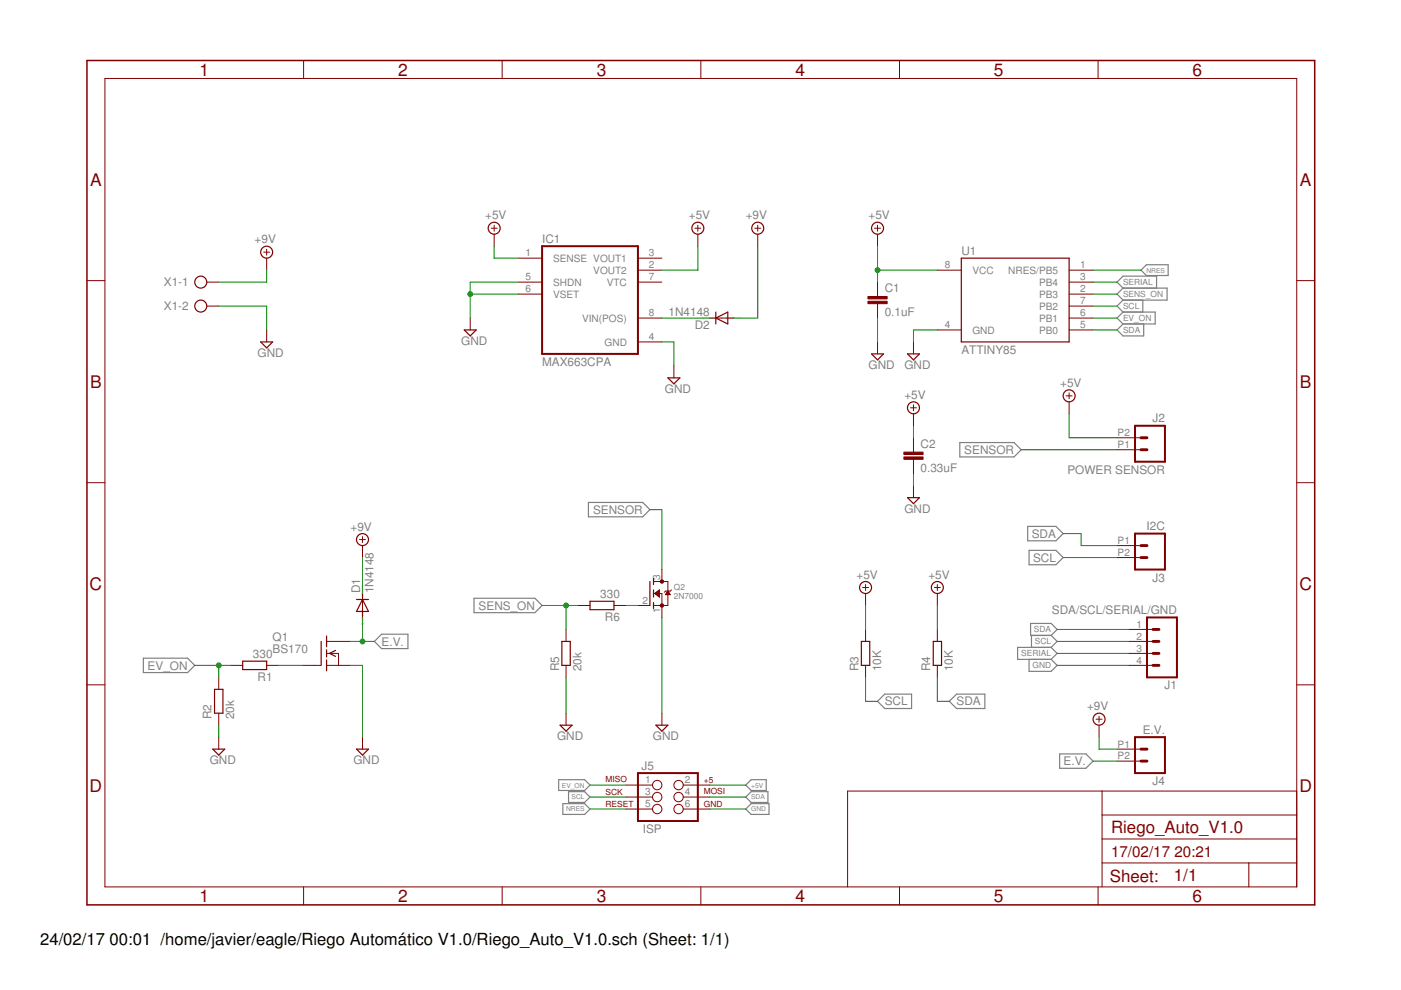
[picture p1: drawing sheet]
<svg xmlns="http://www.w3.org/2000/svg" width="297mm" height="210mm" viewBox="0 0 297 210" stroke-linecap="round" stroke-linejoin="round" font-family="sans-serif">
<g fill="none" stroke="#808080" stroke-width=".25">
<path d="M241.9 57.3l1.2-1.2h4.6v2.3h-4.6zM238.1 63.6l-1.3 1.3 1.3 1.3M238.1 61.1h9.3v2.5h-9.3M238.1 66.2h6.8v2.5h-6.8M238.1 68.7l-1.3 1.3 1.3 1.2h4.4v-2.5M238.1 61.1l-1.3 1.3 1.3 1.2M238.1 66.2l-1.3 1.2 1.3 1.3M238.1 61.1l-1.3-1.3 1.3-1.3h7.1v2.6M242.3 63.6v2.6M203.5 93.8h11.5l1.5 1.6-1.5 1.5h-11.5zM124.8 106.5h11.5l1.5 1.6-1.5 1.5h-11.5zM217.9 111.6h6l1.5 1.5-1.5 1.6h-6z"/>
<path d="M218.2 116.7h5.7l1.5 1.5-1.5 1.5h-5.7zM30.4 139.6h9.4l1.5 1.5-1.5 1.5h-9.4zM79.4 136l1.5-1.5h5.6v3h-5.6zM100.5 126.9h12.9l1.5 1.5-1.5 1.5h-12.9zM218.2 139.8v2.5h4.7l1.2-1.2-1.2-1.3M218.5 132.2h4.4l1.2 1.3-1.2 1.2h-4.4zM218.7 134.7v2.6M222.9 137.3h-7.1v2.5h7.1M222.9 134.7l1.2 1.3-1.2 1.3M222.9 137.3l1.2 1.2-1.2 1.3M186.1 148.7l1.5-1.5h5.7v3h-5.7zM202.8 147.2h6v3h-6l-1.5-1.5z"/>
<path d="M224.7 159.9h5.5l1.6 1.5-1.6 1.5h-5.5zM118.4 165.3h5.6l1.1 1.2-1.1 1.1h-5.6zM119.3 170.4h4.7l1.1 1.1-1.1 1.2h-4.7zM120.5 167.9h3.5l1.1 1.1-1.1 1.1h-3.5zM158.1 171.5l1.2-1.1h3.7v2.3h-3.7zM158.1 166.5l1.2-1.2h3.2v2.3h-3.2zM158.1 169l1.2-1.1h3.5v2.2h-3.5z"/>
</g>
<g fill="none" stroke="#800000" stroke-width=".21">
<path d="M22.2 16.6h252.7v171.4h-252.7zM64.4 12.8v3.8M106.5 12.8v3.8M148.6 12.8v3.8M190.7 12.8v3.8M232.8 12.8v3.8M18.4 59.5h3.8M43.8 59.8h2.6M55.9 53.5h1.3M56.5 52.8v1.3M56.5 54.7v2.6M104.1 48.4h1.3"/>
<path d="M104.8 47.8v1.2M104.8 49.7v2.5M109.9 54.7h5M109.9 59.8h5M135.3 54.7h5M135.3 59.8h5M135.3 57.3h5M147.3 48.4h1.3M148 47.8v1.2M148 49.7v2.5M160 48.4h1.3M160.7 47.8v1.2"/>
<path d="M160.7 49.7v2.5M185.4 48.4h1.3M186.1 47.8v1.2M186.1 49.7v2.5M186.1 59.8v3.1M198.7 57.3h5.1M226.7 59.8h5.1M226.7 57.3h5.1M274.9 59.5h3.8M43.8 64.9h2.6M56.5 70v2.5M99.7 67.4v2.6"/>
<path d="M109.9 62.4h5M135.3 67.4h5M135.3 72.5h5M142.9 77.6v2.5M150.5 67.4h5.1M186.1 64.4v3M186.1 72.5v2.5M193.7 72.5v2.5M198.7 70h5.1M226.7 67.4h5.1M226.7 62.4h5.1M226.7 70h5.1"/>
<path d="M226.7 64.9h5.1M193 86.5h1.3M193.7 85.8v1.3M193.7 87.7v2.6M193.7 92.8v3.1M193.7 97.4v3M226 83.9h1.3M226.7 83.3v1.3M226.7 85.2v2.5M236.8 95.4h5.1M236.8 92.8h5.1M18.4 102.3h3.8"/>
<path d="M76.2 114.4h1.3M76.9 113.8v1.2M76.9 115.7v2.5M193.7 103v2.5M236.8 115.7h5.1M236.8 118.2h5.1M274.9 102.3h3.8M69.2 138.5h2.6v2.6M69.2 136h5.1M76.9 125.8v5.1M120 133.5v2.5M122.6 128.4h2.5"/>
<path d="M130.2 128.4h2.5M135.3 128.4h2.5M138.6 125.8h1.7v5.1M138.6 123.3h3v5.1h-3M138.8 125.8l1-.7v1.5zM138.9 125.9h.9M138.9 125.8h.9M139 126h.8M139.1 125.6h.7M139.2 126.1h.6M139.2 125.5h.6M139.4 126.2h.4"/>
<path d="M139.4 125.4h.4M139.5 126.4h.3M139.6 125.3h.2M139.7 126.5h.1M139.7 125.2h.1M140.3 120.8v2.5M141.2 126h.8M141.2 125.9h.8M141.3 125.8h.6M141.4 125.6h.4M141.5 125.5h.2M141.6 125.4h.1"/>
<path d="M141.6 125.3l.5 .8h-1zM142.4 125.1l-.3 .2h-1l-.3 .3M182.9 124.6h1.2M183.5 123.9v1.3M183.5 125.8v2.6M183.5 133.5v2.5M198.1 124.6h1.3M198.7 123.9v1.3M198.7 125.8v2.6M198.7 133.5v2.5M239.4 138.5h5.1M239.4 136h5.1"/>
<path d="M239.4 133.5h5.1M18.4 145.2h3.8M46.4 143.6v2.6M46.4 151.2v2.6M46.4 156.3v2.5M48.9 141.1h2.6M56.5 141.1h2.6M64.2 141.1h3.8M69.2 141.1h5.1M76.9 156.3v2.5M120 141.1v2.5M120 151.2v2.6"/>
<path d="M140.3 151.2v2.6M183.5 141.1v2.5M198.7 141.1v2.5M232.4 152.5h1.3M233 151.8v1.3M233 153.8v2.5M236.8 158.8h5.1M239.4 141.1h5.1M274.9 145.2h3.8M132.7 166.5h5.6M132.7 169h5.6M132.7 171.5h5.6"/>
<path d="M144.9 166.5h5.6M144.9 169h5.6M144.9 171.5h5.6M233.7 167.7v20.3M233.7 177.9h41.2M233.7 172.8h41.2M236.8 161.4h5.1M274.9 167.7h-95.2v20.3M64.4 188v3.9M106.5 188v3.9M148.6 188v3.9M190.7 188v3.9"/>
<path d="M232.8 188v3.9M233.7 183h41.2M264.8 183v5"/>
<circle cx="139.3" cy="171.5" r=".99"/>
<circle cx="139.3" cy="169" r=".99"/>
<circle cx="139.3" cy="166.5" r=".99"/>
<circle cx="143.9" cy="169" r=".99"/>
<circle cx="143.9" cy="166.5" r=".99"/>
<circle cx="143.9" cy="171.5" r=".99"/>
</g>
<path d="M18.4 12.8h260.3v179.1h-260.3z" fill="none" stroke="#800000" stroke-width=".32"/>
<path d="M114.9 52.2h20.4v22.8h-20.4zM240.6 90.3h6.4v7.6h-6.4zM240.6 113.1h6.4v7.7h-6.4zM243.2 130.9h6.3v12.7h-6.3zM240.6 156.3h6.4v7.6h-6.4zM135.3 163.9h12.7v10.2h-12.7z" fill="none" stroke="#800000" stroke-width=".42"/>
<g fill="none" stroke="#800000" stroke-width=".25">
<path d="M203.8 54.7h22.9v17.8h-22.9zM55.3 72.5h2.5l-1.3 1.3zM98.4 70h2.6l-1.3 1.2zM151.8 67.4l2.5-1.2v2.5zM151.8 66.2v2.5M184.8 75h2.5l-1.2 1.3zM192.4 75h2.5l-1.2 1.3zM141.6 80.1h2.5l-1.2 1.3zM192.4 105.5h2.5l-1.2 1.3zM68.1 136v5.1M69.2 134.9v2.2M69.2 137.8v1.5"/>
<path d="M69.2 139.9v2.3M71.1 137.9l-1.2 .6 1.2 .7M75.6 127.1h2.5M76.9 127.1l1.2 2.5h-2.5zM119.1 136h1.8v5.1h-1.8zM125.1 127.5h5.1v1.8h-5.1zM137.8 123.3v5.1M138.6 122.7v1.2M138.6 125.1v1.5M138.6 127.7v1.3M182.6 136h1.8v5.1h-1.8zM197.9 136h1.7v5.1h-1.7z"/>
<path d="M45.1 158.8h2.5l-1.2 1.3zM45.5 146.2h1.8v5h-1.8zM51.5 140.2h5v1.8h-5zM75.6 158.8h2.5l-1.2 1.3zM118.7 153.8h2.6l-1.3 1.2zM139.1 153.8h2.5l-1.3 1.2z"/>
<circle cx="42.6" cy="59.8" r="1.27"/>
<circle cx="56.5" cy="53.5" r="1.27"/>
<circle cx="104.8" cy="48.4" r="1.27"/>
<circle cx="148" cy="48.4" r="1.27"/>
<circle cx="160.7" cy="48.4" r="1.27"/>
<circle cx="186.1" cy="48.4" r="1.27"/>
<circle cx="42.6" cy="64.9" r="1.27"/>
<circle cx="193.7" cy="86.5" r="1.27"/>
<circle cx="226.7" cy="83.9" r="1.27"/>
<circle cx="76.9" cy="114.4" r="1.27"/>
<circle cx="183.5" cy="124.6" r="1.27"/>
<circle cx="198.7" cy="124.6" r="1.27"/>
<circle cx="233" cy="152.5" r="1.27"/>
</g>
<path d="M241.9 92.8h1.3M241.9 95.4h1.3M241.9 118.2h1.3M241.9 115.7h1.3M244.5 138.5h1.2M244.5 136h1.2M244.5 133.5h1.2M241.9 158.8h1.3M244.5 141.1h1.2M241.9 161.4h1.3" fill="none" stroke="#800000" stroke-width=".61"/>
<g fill="#800000" stroke="#800000" stroke-width=".21">
<circle cx="140.3" cy="128.4" r=".36"/>
<circle cx="140.3" cy="123.3" r=".36"/>
</g>
<g fill="#800000" stroke="#800000" stroke-width=".21">
<path d="M184 63.9h4.1v.5h-4.1z"/>
<path d="M184 62.9h4.1v.5h-4.1z"/>
<path d="M191.6 96.9h4.1v.5h-4.1z"/>
<path d="M191.6 95.9h4.1v.5h-4.1z"/>
</g>
<g fill="none" stroke="#008000" stroke-width=".21">
<path d="M56.5 57.3v2.5h-10.1M104.8 52.2v2.5h5.1M109.9 59.8h-10.2v7.6M148 52.2v5.1h-7.7M160.7 52.2v15.2h-5.1M186.1 52.2v7.6M186.1 57.3h12.6M231.8 59.8h5M231.8 57.3h10.1M46.4 64.9h10.1v5.1M99.7 62.4h10.2M140.3 67.4h10.2"/>
<path d="M140.3 72.5h2.6v5.1M186.1 67.4v5.1M198.7 70h-5v2.5M231.8 67.4h5M231.8 70h5M231.8 62.4h5M231.8 64.9h5M193.7 90.3v2.5M216.5 95.4h20.3M226.7 87.7v5.1h10.1M76.9 118.2v7.6M137.8 108.1h2.5v12.7"/>
<path d="M193.7 100.4v2.6M225.4 118.2h11.4M225.4 113.1h3.8v2.6h7.6M74.3 136h5.1M76.9 130.9v5.1M114.9 128.4h7.7M120 128.4v5.1M132.7 128.4h2.6M140.3 130.9v20.3M183.5 128.4v5.1M198.7 128.4v5.1M224.1 136h15.3"/>
<path d="M224.1 133.5h15.3M224.1 138.5h15.3M41.3 141.1h7.6M46.4 141.1v2.5M46.4 153.8v2.5M59.1 141.1h5.1M74.3 141.1h2.6v15.2M120 143.6v7.6M183.5 143.6v5.1h2.6M198.7 143.6v5.1h2.6M224.1 141.1h15.3M233 156.3v2.5h3.8"/>
<path d="M125.1 171.5h7.6M125.1 166.5h7.6M125.1 169h7.6M150.5 171.5h7.6M150.5 166.5h7.6M150.5 169h7.6M231.8 161.4h5"/>
</g>
<g fill="#008000" stroke="#008000" stroke-width=".21">
<circle cx="99.7" cy="62.4" r=".51"/>
<circle cx="76.9" cy="136" r=".51"/>
<circle cx="186.1" cy="57.3" r=".51"/>
<circle cx="120" cy="128.4" r=".51"/>
<circle cx="46.4" cy="141.1" r=".51"/>
</g>
<g font-size="3.7" fill="#800000">
<text x="42.3" y="16">1</text>
<text x="84.4" y="16">2</text>
<text x="126.5" y="16">3</text>
<text x="168.6" y="16">4</text>
<text x="210.7" y="16">5</text>
<text x="252.9" y="16">6</text>
<text x="19.1" y="39.4">A</text>
<text x="275.6" y="39.4">A</text>
<text x="19.1" y="82.2">B</text>
<text x="275.6" y="82.2">B</text>
<text x="19" y="125.1">C</text>
<text x="275.5" y="125.1">C</text>
<text x="19" y="167.9">D</text>
<text x="275.5" y="167.9">D</text>
<text x="42.3" y="191.2">1</text>
<text x="84.4" y="191.2">2</text>
<text x="126.5" y="191.2">3</text>
<text x="168.6" y="191.2">4</text>
<text x="210.7" y="191.2">5</text>
<text x="252.9" y="191.2">6</text>
</g>
<g font-size="3.6" fill="#800000">
<text x="235.6" y="176.6">Riego_Auto_V1.0</text>
<text x="235.3" y="186.9">Sheet:</text>
<text x="248.9" y="186.8">1/1</text>
</g>
<g font-size="3.5">
<text x="8.5" y="200.4">24/02/17</text>
<text x="23.2" y="200.4">00:01 /home/javier/eagle/Riego Automático V1.0/Riego_Auto_V1.0.sch (Sheet: 1/1)</text>
</g>
<g font-size="3.2" fill="#800000">
<text x="235.6" y="181.7">17/02/17</text>
<text x="249" y="181.7">20:21</text>
</g>
<g font-size="2.5" fill="#808080">
<text x="102.9" y="46.5">+5V</text>
<text x="146" y="46.5">+5V</text>
<text x="158.1" y="46.5">+9V</text>
<text x="184.1" y="46.5">+5V</text>
<text x="54" y="51.6">+9V</text>
<text x="114.9" y="51.6">IC1</text>
<text x="203.8" y="54">U1</text>
<text x="34.8" y="60.7">X1-1</text>
<text x="34.8" y="65.8">X1-2</text>
<text x="187.6" y="62">C1</text>
<text x="141.8" y="66.9">1N4148</text>
<text x="147.3" y="69.7">D2</text>
<text x="187.6" y="67">0.1uF</text>
<text x="54.6" y="75.7">GND</text>
<text x="97.8" y="73.1">GND</text>
<text x="114.9" y="77.6">MAX663CPA</text>
<text x="203.8" y="75">ATTINY85</text>
<text x="141" y="83.3">GND</text>
<text x="184.1" y="78.2">GND</text>
<text x="191.8" y="78.2">GND</text>
<text x="224.8" y="82">+5V</text>
<text x="191.8" y="84.6">+5V</text>
<text x="244.4" y="89.5">J2</text>
<text x="195.2" y="95">C2</text>
<text x="195.2" y="100.1">0.33uF</text>
<text x="204.5" y="96.2">SENSOR</text>
<text x="226.3" y="100.4">POWER SENSOR</text>
<text x="74.3" y="112.5">+9V</text>
<text x="125.7" y="108.9">SENSOR</text>
<text x="191.8" y="108.7">GND</text>
<text x="243.1" y="112.4">I2C</text>
<text x="218.7" y="114">SDA</text>
<text x="219" y="119.1">SCL</text>
<text x="76.4" y="125.8" transform="rotate(-90 76.4 125.8)">D1</text>
<text x="79.2" y="125.8" transform="rotate(-90 79.2 125.8)">1N4148</text>
<text x="181.6" y="122.7">+5V</text>
<text x="196.8" y="122.7">+5V</text>
<text x="244.4" y="123.3">J3</text>
<text x="101.5" y="129.3">SENS_ON</text>
<text x="127.3" y="126.8">330</text>
<text x="128.3" y="131.6">R6</text>
<text x="223" y="130.1">SDA/SCL/SERIAL/GND</text>
<text x="57.8" y="136">Q1</text>
<text x="80.9" y="136.9">E.V.</text>
<text x="31.3" y="142">EV_ON</text>
<text x="53.6" y="139.5">330</text>
<text x="57.8" y="138.5">BS170</text>
<text x="118.5" y="142.3" transform="rotate(-90 118.5 142.3)">R5</text>
<text x="123.3" y="142.3" transform="rotate(-90 123.3 142.3)">20k</text>
<text x="182" y="142.3" transform="rotate(-90 182 142.3)">R3</text>
<text x="186.8" y="142.3" transform="rotate(-90 186.8 142.3)">10K</text>
<text x="197.2" y="142.3" transform="rotate(-90 197.2 142.3)">R4</text>
<text x="202" y="142.3" transform="rotate(-90 202 142.3)">10K</text>
<text x="54.6" y="144.3">R1</text>
<text x="187.6" y="149.6">SCL</text>
<text x="202.8" y="149.6">SDA</text>
<text x="246.9" y="146.1">J1</text>
<text x="44.9" y="152.5" transform="rotate(-90 44.9 152.5)">R2</text>
<text x="49.7" y="152.5" transform="rotate(-90 49.7 152.5)">20k</text>
<text x="230.5" y="150.6">+9V</text>
<text x="242.3" y="155.5">E.V.</text>
<text x="118.1" y="156.9">GND</text>
<text x="138.4" y="156.9">GND</text>
<text x="44.5" y="162">GND</text>
<text x="74.9" y="162">GND</text>
<text x="136" y="163.2">J5</text>
<text x="225.5" y="162.3">E.V.</text>
<text x="244.4" y="166.5">J4</text>
<text x="136.3" y="176.6">ISP</text>
</g>
<g font-size="2.1" fill="#808080">
<text x="111.4" y="54.4">1</text>
<text x="111.4" y="59.5">5</text>
<text x="117.3" y="55.5">SENSE VOUT1</text>
<text x="125.8" y="58">VOUT2</text>
<text x="137.6" y="59.5">7</text>
<text x="137.6" y="56.9">2</text>
<text x="137.6" y="54.4">3</text>
<text x="200.3" y="56.9">8</text>
<text x="206.2" y="58">VCC</text>
<text x="213.8" y="58">NRES/PB5</text>
<text x="229" y="59.5">3</text>
<text x="229" y="56.9">1</text>
<text x="111.4" y="62">6</text>
<text x="117.3" y="60.6">SHDN</text>
<text x="117.3" y="63.1">VSET</text>
<text x="128.6" y="60.6">VTC</text>
<text x="220.3" y="65.6">PB2</text>
<text x="220.3" y="63.1">PB3</text>
<text x="220.3" y="60.6">PB4</text>
<text x="229" y="64.5">7</text>
<text x="229" y="62">2</text>
<text x="123.4" y="68.2">VIN(POS)</text>
<text x="137.6" y="67.1">8</text>
<text x="200.3" y="69.6">4</text>
<text x="206.2" y="70.7">GND</text>
<text x="220.3" y="70.7">PB0</text>
<text x="220.3" y="68.2">PB1</text>
<text x="229" y="69.6">5</text>
<text x="229" y="67.1">6</text>
<text x="128.2" y="73.3">GND</text>
<text x="137.6" y="72.1">4</text>
<text x="237" y="95">P1</text>
<text x="237" y="92.5">P2</text>
<text x="237" y="115.3">P1</text>
<text x="237" y="117.9">P2</text>
<text x="140" y="122.9" transform="rotate(-90 140 122.9)">3</text>
<text x="136.3" y="128">2</text>
<text x="140" y="129.9" transform="rotate(-90 140 129.9)">1</text>
<text x="240.9" y="133.1">1</text>
<text x="240.9" y="135.6">2</text>
<text x="240.9" y="138.2">3</text>
<text x="240.9" y="140.7">4</text>
<text x="237" y="158.5">P1</text>
<text x="237" y="161">P2</text>
<text x="136.8" y="166.1">1</text>
<text x="145.2" y="166.1">2</text>
<text x="136.8" y="168.6">3</text>
<text x="136.8" y="171.2">5</text>
<text x="145.2" y="168.6">4</text>
<text x="145.2" y="171.2">6</text>
</g>
<g font-size="1.8" fill="#808080">
<text x="238.1" y="65.5">SCL</text>
<text x="238.1" y="63">SENS_ON</text>
<text x="238.1" y="60.4">SERIAL</text>
<text x="238.1" y="70.6">SDA</text>
<text x="238.1" y="68.1">EV_ON</text>
<text x="142.9" y="125.2">Q2</text>
<text x="142.9" y="127.1">2N7000</text>
<text x="219.2" y="134.1">SDA</text>
<text x="219.4" y="136.6">SCL</text>
<text x="216.5" y="139.2">SERIAL</text>
<text x="218.9" y="141.7">GND</text>
</g>
<g font-size="1.8" fill="#800000">
<text x="128.4" y="165.7">MISO</text>
<text x="149.2" y="166">+5</text>
<text x="128.4" y="171">RESET</text>
<text x="128.4" y="168.5">SCK</text>
<text x="149.2" y="168.4">MOSI</text>
<text x="149.2" y="171">GND</text>
</g>
<g font-size="1.4" fill="#808080">
<text x="243.1" y="57.8">NRES</text>
<text x="119.1" y="167">EV_ON</text>
<text x="159.3" y="167">+5V</text>
<text x="120" y="172">NRES</text>
<text x="121.2" y="169.5">SCL</text>
<text x="159.3" y="172">GND</text>
<text x="159.3" y="169.5">SDA</text>
</g>
<g font-size=".6" fill="#808080">
<text x="148.8" y="67.6">SpiceOrder 2</text>
<text x="153.9" y="67.6">SpiceOrder 1</text>
<text x="77" y="129.5" transform="rotate(-90 77 129.5)">1</text>
<text x="77" y="127.5" transform="rotate(-90 77 127.5)">SpiceOrder 2</text>
<text x="77" y="132.6" transform="rotate(-90 77 132.6)">SpiceOrder</text>
</g>
</svg>
